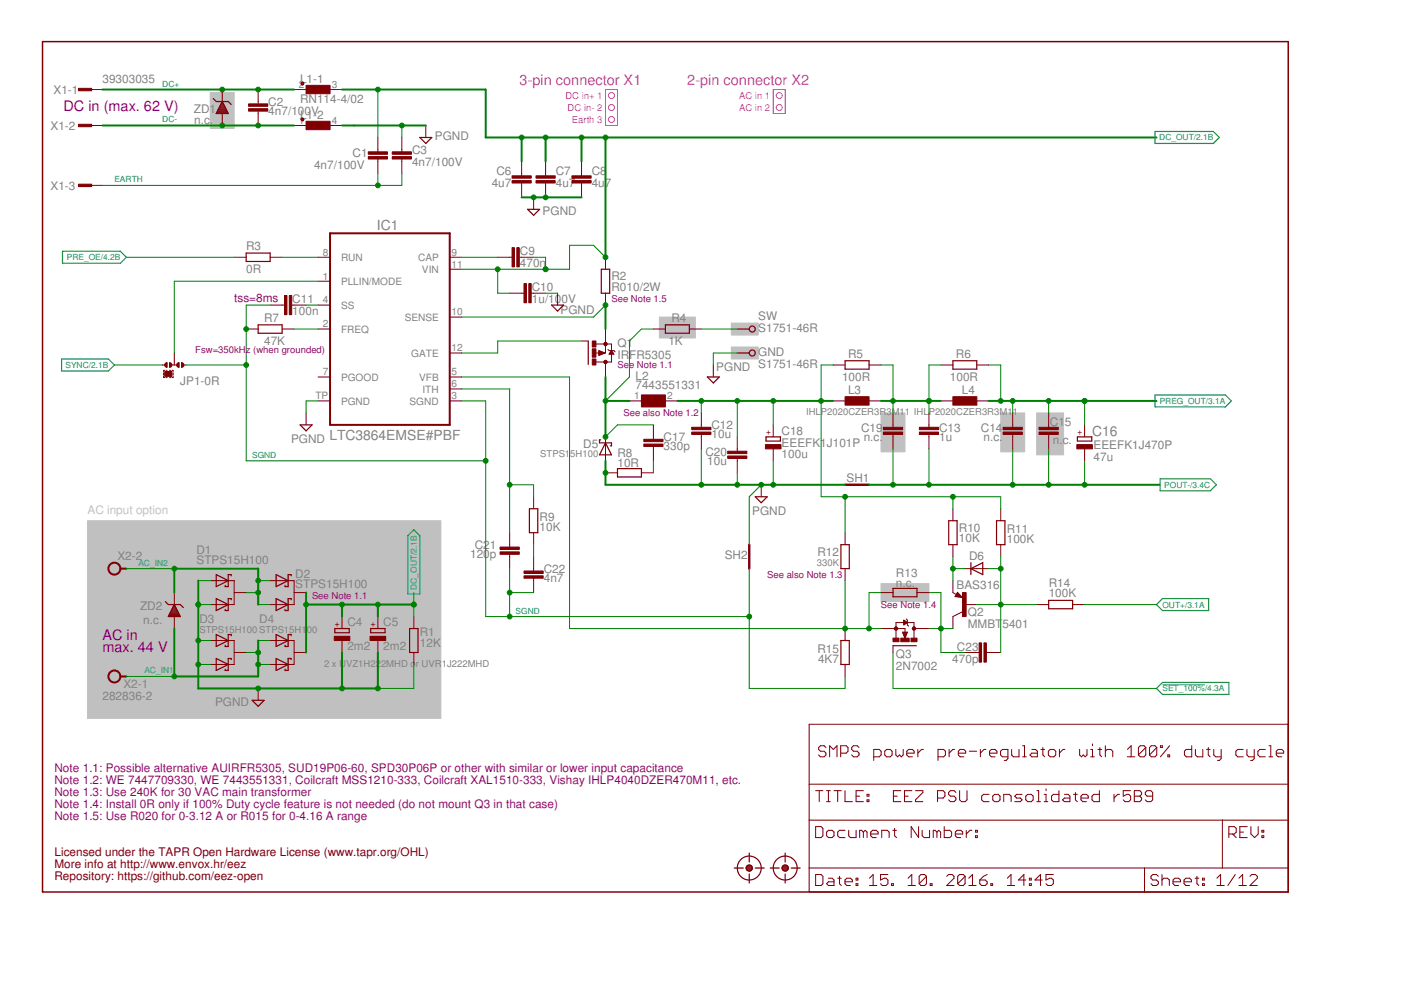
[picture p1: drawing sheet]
<svg xmlns="http://www.w3.org/2000/svg" width="297mm" height="210mm" viewBox="0 0 297 210" stroke-linecap="round" stroke-linejoin="round" font-family="sans-serif">
<g fill="#c0c0c0" stroke="#c0c0c0" stroke-width=".21">
<path d="M219.8 87.5h5.7v8.9h-5.7z"/>
<path d="M186.8 87.5h5.1v8.3h-5.1z"/>
<path d="M186.8 123.7h10.2v3.9h-10.2z"/>
<path d="M44.6 19.6h5.1v7.6h-5.1z"/>
<path d="M155 68.5h5.8v2.5h-5.8z"/>
<path d="M155 73.6h5.8v2.5h-5.8z"/>
<path d="M212.2 87.5h5.1v8.3h-5.1z"/>
<path d="M139.8 67.2h7.6v4.5h-7.6z"/>
<path d="M18.5 110.4h75v41.9h-75z"/>
</g>
<g fill="none" stroke="#800000" stroke-width=".21">
<path d="M19.2 19h2.5M47.1 19v2.5M54.7 19v3M62.4 19h2.5M70 19h2.5M19.2 26.6h2.5M19.2 39.3h2.5M47.1 24.1v2.5M54.7 23.6v3M62.4 26.6h2.5M70 26.6h2.5M80.1 29.1v3.1"/>
<path d="M80.1 33.7v3.1M85.2 29.1v3.1M85.2 33.7v3.1M90.3 26.6v2.5M110.6 34.2v3.1M110.6 38.8v3M115.7 34.2v3.1M115.7 38.8v3M123.3 34.2v3.1M123.3 38.8v3M49.7 54.5h2.5M57.3 54.5h2.5"/>
<path d="M67.4 59.6h2.6M67.4 54.5h2.6M95.4 57.1h2.5M95.4 54.5h2.5M105.5 54.5h3.1M110.1 54.5h3M113.1 41.8v2.6M128.4 54.5v2.6M34.4 77.4h.8M34.7 79v.5M34.7 79.8v.3h.2M34.9 78.5h-.2v.3"/>
<path d="M35.2 78.5h.2M35.9 78.5h.3M36.4 77.4h1.1M36.4 78.5h.3v.3M36.7 79v.5M36.7 79.8v.3h-.3M37 74.8v2.6M38.7 77.4h.8M52.2 69.8h2.5M57.3 64.7h3M59.8 69.8h2.6M61.8 64.7h3.1"/>
<path d="M67.4 69.8h2.6M67.4 64.7h2.6M67.4 79.9h2.6M95.4 74.8h2.5M95.4 67.2h2.5M95.4 79.9h2.5M108.1 62.2h3M112.6 62.2h3.1M118.2 62.2v2.5M123.3 72.3h1.4M126.4 72.9h3.2v3.9h-3.3M127 74.3l1.2 .5-1.2 .6z"/>
<path d="M127 75.3h.2M127 75.1h.5M127 75h.8M127 74.9h1.1M127 74.8h1.1M127 74.7h.8M127 74.5h.5M127 74.4h.2M128.4 62.2v2.5M128.4 69.8v5h-2.2M128.4 76.8v3.1M128.9 74.1l.2 .2h1.1l.2 .3"/>
<path d="M129.2 75h.9M129.3 74.9h.7M129.3 74.8h.6M129.4 74.7h.5M129.5 74.5h.3M129.6 74.4h.1M129.6 74.3l.6 .8h-1.1zM138.5 69.8h2.6M146.2 69.8h2.5M151.2 77.4v2.5M176.6 77.4h2.6M184.3 77.4h2.5"/>
<path d="M199.5 77.4h2.5M207.1 77.4h2.5M35.2 80.1h.2M35.9 80.1h.3M64.9 87.5v2.6M67.4 85h2.6M95.4 85h2.5M95.4 82.5h2.5M128.4 92.6v5.1M133.5 85h2.5M138.5 90.1v3M138.5 94.7v3"/>
<path d="M141.1 85h2.5M148.7 87.5v3.1M148.7 92.1v3.1M156.3 92.6v3.1M156.3 97.2v3M163.9 90.1v2.5M163.9 95.2v2.5M176.6 85h2.6M184.3 85h2.5M189.3 87.5v3.1M189.3 92.1v3.1M197 87.5v3.1"/>
<path d="M197 92.1v3.1M199.5 85h2.5M207.1 85h2.5M214.7 87.5v3.1M214.7 92.1v3.1M222.3 87.5v3.1M222.3 92.1v3.1M230 90.1v2.5M230 95.2v2.5M108.1 112.9v3.1M108.1 117.5v3.1M113.1 105.3v2.6"/>
<path d="M113.1 112.9v2.6M113.1 118v3.1M128.4 100.2h2.5M136 100.2h2.5M161.4 102.8v2.5M179.2 112.9v2.6M202 107.9v2.5M202 115.5v2.5M212.2 107.9v2.5M212.2 115.5v2.5M37 125.6v2.6M37 130.7v2.6"/>
<path d="M44.6 123.1h5.1v5.1h-5.1M44.6 135.8h5.1v5.1h-5.1M49.7 125.6h2.5M49.7 138.3h2.5M57.3 123.1h5.1v5.1h-5.1M57.3 135.8h5.1v5.1h-5.1M62.4 125.6h2.5M62.4 138.3h2.5M72.5 130.7v2.6M72.5 135.8v2.5M80.1 130.7v2.6M80.1 135.8v2.5"/>
<path d="M87.7 130.7v2.6M87.7 138.3v2.6M113.1 122.6v3M179.2 120.6v2.5M179.2 133.3v2.5M186.8 133.3h5.1v.9M186.8 125.6h2.5M189.3 136.9v1.4M191.4 134h1l-.5 1.3zM191.4 134.1h.9M191.5 134.2h.8M191.5 134.4h.7"/>
<path d="M191.5 134.5h.7M191.6 134.6h.6M191.6 131.5l.8 .5-.8 .5zM191.6 132.4h.1M191.6 132.3h.3M191.6 132.2h.5M191.6 132.1h.7M191.6 132h.7M191.6 131.8h.5M191.6 131.7h.4M191.6 131.6h.2M191.6 134.7h.5"/>
<path d="M191.7 134.9h.3M191.7 135h.3M191.8 135.1h.1M191.8 135.2h.1M192.1 131.2l.3 .3v1l.2 .3M193.8 133.3h3.2M193.8 135.3v-3.3h-3.8v3.3M194.4 125.6h2.6M202 123.1v2.5l.8 .4M203 125.6l1 1.1-1.5-.2zM204.1 129.7l-2.1 1v2.6M204.6 128.2h2.5"/>
<path d="M204.6 120.6h5M204.6 138.3h3M209.1 138.3h3.1M219.8 128.2h2.5M227.4 128.2h2.6M54.7 146v2.5M171.6 153.6h101.5v35.5h-101.5zM175.1 158.5l-.4-.4h-.8l-.3 .4v.4l.3 .4h.8l.4 .4v.4l-.4 .4h-.8l-.3-.4M178.2 159.7h1.2l.4-.4v-.8l-.4-.4h-1.2v2.4M179.2 140.9v2.5M182.1 158.5l-.4-.4h-.7l-.4 .4v.4l.4 .4h.7l.4 .4v.4l-.4 .4h-.7l-.4-.4M187.6 159.3l.4-.4h.8l.3 .4v.8l-.3 .4h-.8l-.4-.4z"/>
<path d="M189.9 158.9v1.2l.4 .4 .4-.4 .4 .4 .4-.4v-1.2M192.3 159.7h1.5v-.4l-.4-.4h-.7l-.4 .4v.8l.4 .4h.7M194.6 158.9v1.6M195.8 158.9h-.4l-.8 .8M201.2 158.9v1.6M202.4 158.9h-.4l-.8 .8M203.2 159.7h1.5v-.4l-.4-.4h-.7l-.4 .4v.8l.4 .4h.7M205.5 159.3h1.6M207.9 158.9v1.6M209 158.9h-.4l-.7 .8M209.8 159.7h1.6v-.4l-.4-.4h-.8l-.4 .4v.8l.4 .4h.8M214.5 158.9v1.2l.4 .4h1.1v-1.6"/>
<path d="M216.8 158.1h.4v2.4M218.8 158.9h.7l.4 .4v1.2h-1.1l-.4-.4 .4-.4h1.1M220.7 158.9h.8M221.1 158.5v1.6l.4 .4M222.3 159.3l.4-.4h.7l.4 .4v.8l-.4 .4h-.7l-.4-.4zM224.6 158.9v1.6M225.8 158.9h-.4l-.8 .8M228.9 158.9v1.2l.4 .4 .4-.4 .4 .4 .4-.4v-1.2M231.2 158.9h.4v1.6M231.6 157.7v.4M232.8 158.9h.8M233.2 158.5v1.6l.4 .4"/>
<path d="M234.4 159.3l.3-.4h.8l.4 .4v1.2M234.4 158.1v2.4M239 158.9l.8-.8v2.4M242.9 158.5l-.4-.4h-.7l-.4 .4v1.6M242.9 158.5v1.6l-.4 .4h-.7l-.4-.4M242.9 158.5l-1.5 1.6M245.3 158.5l-.4-.4h-.8l-.4 .4v1.6M245.3 158.5v1.6l-.4 .4h-.8l-.4-.4M245.3 158.5l-1.6 1.6M246 158.1h.4v.4h-.4zM248 158.1l-2 2.4M252.7 158.1v2.4h-1.2l-.4-.4v-.8l.4-.4h1.2"/>
<path d="M253.4 158.9v1.2l.5 .4h1.1v-1.6M255.8 158.9h.8M256.2 158.5v1.6l.4 .4M257.3 158.9v1.2l.4 .4h1.2M258.9 158.9v1.9l-.4 .4h-.4M263.6 158.9h-1.2l-.4 .4v.8l.4 .4h1.2M264.4 158.9v1.2l.4 .4h1.1M265.9 158.9v1.9l-.4 .4h-.3M268.3 158.9h-1.2l-.4 .4v.8l.4 .4h1.2M269 158.1h.4v2.4M270.6 159.7h1.6v-.4l-.4-.4h-.8l-.4 .4v.8l.4 .4h.8M171.6 173.9h101.5"/>
<path d="M171.6 166.3h101.5M172.9 175.3h1.2l.4 .3v1.6l-.4 .4h-1.2zM172.9 167.6h1.6M173.7 167.6v2.4M175.3 176.4l.3-.4h.8l.4 .4v.8l-.4 .4h-.8l-.3-.4zM175.3 167.6h.7M175.3 170h.7M175.6 167.6v2.4M175.9 160.5v-2.4l.8 .8 .8-.8v2.4M176.8 167.6h1.6M177.6 167.6v2.4M179.2 167.6v2.4h1.5"/>
<path d="M179.2 176h-1.2l-.4 .4v.8l.4 .4h1.2M179.9 176v1.2l.4 .4h1.2v-1.6M181.5 168.8h.8M183 167.6h-1.5v2.4h1.5M183 176.4l-.3-.4h-.4v1.6M183 176.4l.5-.4 .3 .4v1.2M183 176.4v1.2M183.8 169.6h.4v.4h-.4zM183.8 168.4h.4v.4h-.4zM184.6 176.8h1.6v-.4l-.4-.4h-.8l-.4 .4v.8l.4 .4h.8M185.3 160.5h1.1l.4-.4v-.8l-.4-.4h-1.1v2.3M186.9 177.6v-1.6h1.2l.4 .4v1.2"/>
<path d="M189.3 176h.8M189.4 168.8h.8M189.7 175.6v1.6l.4 .4M191 167.6h-1.6v2.4h1.6M191.8 168.8h.8M193.3 167.6h-1.5v2.4h1.5M194.1 167.6h1.6v.4l-1.6 1.6v.4h1.6M194.8 175.3v2.3l-1.6-2.3v2.3M195.5 176v1.2l.4 .4h1.2v-1.6M198.6 176.4l-.4-.4h-.3v1.6M198.6 176.4v1.2M198.6 176.4l.4-.4 .4 .4v1.2"/>
<path d="M198.8 169.2h1.2l.3-.4v-.8l-.3-.4h-1.2v2.4M198.9 160.5h1.2l.3-.4v-.8l-.3-.4h-1.2v2.3M200.2 175.3v2.3h1.2l.4-.4v-.8l-.4-.4h-1.2M202.5 176.8h1.6v-.4l-.4-.4h-.8l-.4 .4v.8l.4 .4h.8M202.7 168l-.4-.4h-.8l-.4 .4v.4l.4 .4h.8l.4 .4v.4l-.4 .4h-.8l-.4-.4M203.5 167.6v2l.4 .4h.7l.4-.4v-2M204.9 176v1.6M206.1 176h-.4l-.8 .8M206.8 177.2h.4v.4h-.4zM206.8 176h.4v.4h-.4zM209.7 168.4h-1.2l-.4 .4v.8l.4 .4h1.2M210.5 168.8l.4-.4h.7l.4 .4v.8l-.4 .4h-.7l-.4-.4z"/>
<path d="M212.8 170v-1.6h1.2l.4 .4v1.2M213.7 160.5h-1.2l-.4-.4v-.8l.4-.4h1.2v1.9l-.4 .4h-.4M216.7 168.4h-1.2l-.3 .4 .3 .4h.8l.4 .4-.4 .4h-1.1M216.8 160.5h.8M217.5 168.8l.4-.4h.8l.4 .4v.8l-.4 .4h-.8l-.4-.4zM219.8 167.6h.4v2.4M219.8 170h.8M221.4 170h.8M221.4 168.4h.4v1.6M221.8 167.3v.3M224.5 167.6v2.4h-1.2l-.4-.4v-.8l.4-.4h1.2M225.7 168.4h.8l.3 .4v1.2h-1.1l-.4-.4 .4-.4h1.1"/>
<path d="M227.6 168.4h.8M228 168v1.6l.4 .4M229.2 169.2h1.5v-.4l-.3-.4h-.8l-.4 .4v.8l.4 .4h.8M231.2 160.5h.8M233.1 167.6v2.4h-1.2l-.4-.4v-.8l.4-.4h1.2M236.2 168.4v1.6M237.4 168.4h-.4l-.8 .8M239 160.5h1.6M239.7 167.6h-1.6v1.2l.8-.4h.4l.4 .4v.8l-.4 .4h-.8l-.4-.4M240.5 167.6h1.2l.3 .4v.4l-.3 .4 .3 .4v.4l-.3 .4h-1.2zM240.5 168.8h1.2M244.4 168.8h-1.2l-.4-.4v-.4l.4-.4h.8l.4 .4v1.6l-.4 .4h-.8l-.4-.4"/>
<path d="M247.6 160.1h.4v.4h-.4zM259.2 173.9v10.1M260.5 176.8h1.2l.4-.4v-.8l-.4-.3h-1.2v2.3M261.3 176.8l.8 .8M262.9 176.4h.8M264.4 175.3h-1.5v2.3h1.5M265.2 175.3v1.5l.8 .8 .8-.8v-1.5M267.5 177.2h.4v.4h-.4zM267.5 176h.4v.4h-.4zM269 160.5h.8M171.6 184h101.5M172.9 185.4h1.2l.4 .4v1.6l-.4 .3h-1.2z"/>
<path d="M175.6 186.2h.8l.4 .4v1.1h-1.2l-.3-.3 .3-.4h1.2M177.6 186.2h.8M178 185.8v1.6l.4 .3M179.2 187h1.5v-.4l-.4-.4h-.7l-.4 .4v.8l.4 .3h.7M181.5 187.4h.4v.3h-.4zM181.5 186.2h.4v.4h-.4zM184.3 187.7h1.6M184.3 186.2l.8-.8v2.3M188.3 185.4h-1.6v1.2l.8-.4h.4l.4 .4v.8l-.4 .3h-.8l-.4-.3M189 187.4h.4v.3h-.4zM192.5 187.7h1.6M192.5 186.2l.8-.8v2.3"/>
<path d="M196.4 185.8v1.6l-.4 .3h-.7l-.4-.3M196.4 185.8l-.4-.4h-.7l-.4 .4v1.6M196.4 185.8l-1.5 1.6M197.2 187.4h.4v.3h-.4zM200.7 185.8l.4-.4h.8l.4 .4v.4l-1.6 1.5h1.6M204.6 185.8v1.6l-.4 .3h-.7l-.4-.3M204.6 185.8l-.4-.4h-.7l-.4 .4v1.6M204.6 185.8l-1.5 1.6M205.4 187.7h1.5M205.4 186.2l.8-.8v2.3M207.7 186.6h1.2l.4 .4v.4l-.4 .3h-.8l-.4-.3zM209.3 185.4l-.8 .4-.8 .8"/>
<path d="M210.1 187.4h.4v.3h-.4zM213.6 187.7h1.5M213.6 186.2l.8-.8v2.3M217.5 186.6h-1.6l1.2-1.2v2.3M218.2 187.4h.5v.3h-.5zM218.2 186.2h.5v.4h-.5zM221 186.6h-1.6l1.2-1.2v2.3M223.3 185.4h-1.5v1.2l.7-.4h.4l.4 .4v.8l-.4 .3h-.7l-.4-.3M242.7 184v5.1M245.6 185.8l-.4-.4h-.8l-.4 .4v.4l.4 .4h.8l.4 .4v.4l-.4 .3h-.8l-.4-.3M246.4 186.6l.4-.4h.7l.4 .4v1.1M246.4 185.4v2.3"/>
<path d="M248.7 187h1.6v-.4l-.4-.4h-.8l-.4 .4v.8l.4 .3h.8M251 187h1.6v-.4l-.4-.4h-.8l-.4 .4v.8l.4 .3h.8M253.4 186.2h.8M253.8 185.8v1.6l.4 .3M255 187.4h.3v.3h-.3zM255 186.2h.3v.4h-.3zM258 187.7h1.6M258 186.2l.8-.8v2.3M261.9 185.4l-1.6 2.3M262.7 187.7h1.5M262.7 186.2l.8-.8v2.3M265 185.8l.4-.4h.8l.4 .4v.4l-1.6 1.5h1.6"/>
</g>
<path d="M9 8.8h264.1v180.3h-264.1z" fill="none" stroke="#800000" stroke-width=".32"/>
<g fill="none" stroke="#800000" stroke-width=".25">
<path d="M63.9 17.6a.26 .26 0 0 0 .2 .4 .26 .26 0 0 0 .2-.4M63.9 17.6l.2-.1 .2 .1M63.9 17.8h.5M63.9 17.6h.4M45.2 20.9l.6 .6h2.6l.6 .7M46 23.8h2.3M46.1 23.6h2.1M46.2 23.4h1.8M46.3 23.2h1.6M46.4 22.9h1.4M46.5 22.7h1.2M46.6 22.5h1"/>
<path d="M46.7 22.3h.8M46.9 22h.5M47 21.8h.3M47.1 21.6h.1M47.1 21.5l1.3 2.6-2.6-.1zM63.9 25.4h.5M64 25.1h.3M64.3 25.1a.26 .26 0 0 0-.3 0 .26 .26 0 0 0-.1 .3M64.3 25.1a.26 .26 0 0 1 0 .5 .26 .26 0 0 1-.4-.2M89 29.1h2.5l-1.2 1.3zM52.2 53.7h5.1v1.7h-5.1zM111.9 44.4h2.5l-1.3 1.3z"/>
<path d="M127.5 57.1h1.8v5.1h-1.8zM54.7 68.9h5.1v1.8h-5.1zM116.9 64.7h2.6l-1.3 1.3zM124.7 72.3v5M141.1 68.9h5.1v1.8h-5.1zM150 79.9h2.5l-1.3 1.3zM156.3 69.8h2.6M156.3 74.8h2.6M179.2 76.5h5.1v1.8h-5.1zM202 76.5h5.1v1.8h-5.1zM63.6 90.1h2.6l-1.3 1.3zM127.4 93.3h-.3v.6h2.5v.6h-.2"/>
<path d="M128.4 93.9l1.2 2.5h-2.5zM130.9 99.4h5.1v1.7h-5.1zM162.4 92.6h3.1v.9h-3.1zM228.4 92.6h3.1v.9h-3.1zM112.2 107.9h1.8v5h-1.8zM160.1 105.3h2.6l-1.3 1.3zM178.3 115.5h1.8v5.1h-1.8zM201.1 110.4h1.8v5.1h-1.8zM205.8 119.3v2.5M211.3 110.4h1.8v5.1h-1.8zM35.1 127.6l.6 .6h2.5l.7 .6M35.7 130.7h2.5"/>
<path d="M35.8 130.5h2.3M35.9 130.2h2.1M36 130h1.9M36.2 129.8h1.6M36.3 129.6h1.4M36.4 129.3h1.1M36.5 129.1h.9M36.6 128.9h.7M36.7 128.7h.5M36.8 128.5h.3M36.9 128.2h.1M37 128.2l1.2 2.5h-2.5z"/>
<path d="M45.8 121.8l2.6 1.3-2.6 1.3zM45.8 126.9l2.6 1.3-2.6 1.3zM45.8 134.5l2.6 1.3-2.6 1.3zM45.8 139.6l2.6 1.3-2.6 1.3zM49 122.1v-.3h-.6v2.6h-.6v-.3M49 127.2v-.3h-.6v2.6h-.6v-.3M49 134.8v-.3h-.6v2.6h-.6v-.3M49 139.9v-.3h-.6v2.6h-.6v-.3M58.5 121.8l2.6 1.3-2.6 1.3zM58.5 126.9l2.6 1.3-2.6 1.3zM58.5 134.5l2.6 1.3-2.6 1.3zM58.5 139.6l2.6 1.3-2.6 1.3z"/>
<path d="M61.7 122.1v-.3h-.6v2.6h-.6v-.3M61.7 127.2v-.3h-.6v2.6h-.6v-.3M61.7 134.8v-.3h-.6v2.6h-.6v-.3M61.7 139.9v-.3h-.6v2.6h-.6v-.3M71 133.3h3v.9h-3zM78.6 133.3h3v.9h-3zM86.8 133.3h1.8v5h-1.8zM178.3 135.8h1.8v5.1h-1.8zM189.3 136.9h5M189.3 124.8h5.1v1.7h-5.1zM203.1 126.3h.3l-.3-.3-.3 .4 1 .1-.7-.7-.4 .6M205.8 120.6l2.6-1.3v2.5z"/>
<path d="M222.3 127.3h5.1v1.8h-5.1zM53.5 148.5h2.5l-1.3 1.3zM155.7 184h1.9M158.2 184h1.3M158.2 184.2h1.2M158.3 183.8h1.1M158.4 184.5h.9M158.4 183.6h.9M158.9 180.9v1.9M158.9 185.3v1.9M160.1 184h1.9M163.3 184h1.9"/>
<path d="M165.8 184h1.3M165.9 184.2h1.2M165.9 183.8h1.1M166 184.5h.9M166.1 183.6h.8M166.5 180.9v1.9M166.5 185.3v1.9M167.7 184h2"/>
<circle cx="159.5" cy="69.8" r=".64"/>
<circle cx="159.5" cy="74.8" r=".64"/>
<circle cx="158.9" cy="184" r=".64"/>
<circle cx="158.9" cy="184" r="2.54"/>
<circle cx="166.5" cy="184" r=".64"/>
<circle cx="166.5" cy="184" r="2.54"/>
</g>
<g fill="#800000" stroke="#800000" stroke-width=".21">
<path d="M113.6 38.3h4.1v.5h-4.1z"/>
<path d="M113.6 37.3h4.1v.5h-4.1z"/>
<path d="M146.7 91.6h4v.5h-4z"/>
<path d="M146.7 90.6h4v.5h-4z"/>
<path d="M136.5 94.1h4.1v.6h-4.1z"/>
<path d="M136.5 93.1h4.1v.5h-4.1z"/>
<path d="M204.1 125.6h.7v5.1h-.7z"/>
<path d="M154.3 96.7h4v.5h-4z"/>
<path d="M154.3 95.7h4v.5h-4z"/>
<path d="M108.6 38.3h4v.5h-4z"/>
<path d="M108.6 37.3h4v.5h-4z"/>
<path d="M111.1 122.1h4.1v.5h-4.1z"/>
<path d="M111.1 121.1h4.1v.5h-4.1z"/>
<path d="M106 117h4.1v.5h-4.1z"/>
<path d="M106 116h4.1v.5h-4.1z"/>
<path d="M112.1 60.1h.5v4.1h-.5z"/>
<path d="M111.1 60.1h.5v4.1h-.5z"/>
<path d="M202 84.1h5.1v1.8h-5.1z"/>
<path d="M179.2 84.1h5.1v1.8h-5.1z"/>
<path d="M125.6 76.1h.7v1.3h-.7z"/>
<path d="M125.6 72.3h.7v1.3h-.7z"/>
<path d="M125.6 74h.7v1.7h-.7z"/>
<path d="M109.6 52.5h.5v4.1h-.5z"/>
<path d="M108.6 52.5h.5v4.1h-.5z"/>
<path d="M61.3 62.7h.5v4h-.5z"/>
<path d="M60.3 62.7h.5v4h-.5z"/>
<path d="M189.3 135.3h1.3v.8h-1.3z"/>
<path d="M193.1 135.3h1.3v.8h-1.3z"/>
<path d="M191 135.3h1.8v.8h-1.8z"/>
<path d="M187.3 90.6h4.1v.5h-4.1z"/>
<path d="M187.3 91.6h4.1v.5h-4.1z"/>
<path d="M220.3 91.6h4.1v.5h-4.1z"/>
<path d="M220.3 90.6h4.1v.5h-4.1z"/>
<path d="M70.9 134.9h3.3v.9h-3.3z"/>
<path d="M34.9 78.8h1.5v1h-1.5z"/>
<path d="M78.5 134.9h3.3v.9h-3.3z"/>
<path d="M228.3 94.3h3.3v.9h-3.3z"/>
<path d="M208.6 136.3h.5v4.1h-.5z"/>
<path d="M207.6 136.3h.5v4.1h-.5z"/>
<path d="M121.3 38.3h4v.5h-4z"/>
<path d="M121.3 37.3h4v.5h-4z"/>
<path d="M78.1 32.2h4v.5h-4z"/>
<path d="M78.1 33.2h4v.5h-4z"/>
<path d="M83.2 33.2h4v.5h-4z"/>
<path d="M83.2 32.2h4v.5h-4z"/>
<path d="M52.7 22h4.1v.5h-4.1z"/>
<path d="M52.7 23.1h4.1v.5h-4.1z"/>
<path d="M136 83.7h5.1v2.6h-5.1z"/>
<path d="M162.3 94.3h3.3v.9h-3.3z"/>
<path d="M64.9 25.7h5.1v1.8h-5.1z"/>
<path d="M64.9 18.1h5.1v1.8h-5.1z"/>
<path d="M16.6 18.7h2.8v.5h-2.8z"/>
<path d="M16.6 26.4h2.8v.5h-2.8z"/>
<path d="M16.6 39.1h2.8v.5h-2.8z"/>
<path d="M194.9 91.6h4.1v.5h-4.1z"/>
<path d="M194.9 90.6h4.1v.5h-4.1z"/>
<path d="M212.7 91.6h4v.5h-4z"/>
<path d="M212.7 90.6h4v.5h-4z"/>
</g>
<path d="M158.9 115.5v5.1M179.2 102.8h5.1" fill="none" stroke="#800000" stroke-width=".51"/>
<g fill="#800000" stroke="#800000" stroke-width=".21">
<path d="M38.5 76.9a.51 .51 0 0 1 .5 .5 .51 .51 0 0 1-.5 .5z" fill-rule="evenodd"/>
<path d="M35.9 76.9a.51 .51 0 0 1 .5 .5 .51 .51 0 0 1-.5 .5z" fill-rule="evenodd"/>
<path d="M37.6 77.1l.4-.2v1l-.5-.3z" fill-rule="evenodd"/>
<path d="M35 77.1l.4-.2v1l-.5-.3z" fill-rule="evenodd"/>
<circle cx="128.4" cy="72.9" r=".36"/>
<circle cx="128.4" cy="76.8" r=".36"/>
<circle cx="193.8" cy="133.3" r=".36"/>
<circle cx="190" cy="133.3" r=".36"/>
</g>
<g fill="none" stroke="#800000" stroke-width=".42">
<path d="M70 49.5h25.4v40.6h-25.4zM25.5 120.6h1.3M25.5 143.4h1.3"/>
<circle cx="24.3" cy="120.6" r="1.27"/>
<circle cx="24.3" cy="143.4" r="1.27"/>
</g>
<g fill="none" stroke="#008000" stroke-width=".21">
<path d="M80.1 19v10.1M80.1 36.8v2.5M85.2 26.6v2.5M85.2 36.8v2.5h-63.5M26.8 54.5h22.9M59.8 54.5h7.6M67.4 59.6h-30.4v15.2M97.9 54.5h7.6M105.5 57.1v5.1h2.6M113.1 54.5h2.6v2.6M128.4 54.5l-2.6-2.5h-5v5.1h-22.9M24.3 77.4h10.1"/>
<path d="M39.5 77.4h12.7M57.3 64.7h-5.1v33h50.8M62.4 69.8h5M64.9 64.7h2.5M97.9 79.9h22.9v53.4h66M115.7 62.2h2.5M123.3 72.3h-17.8v2.5h-7.6M128.4 64.7l-2.6 2.5h-27.9M138.5 69.8h-2.5l-2.5 2.5v7.6l-5.1 5.1M148.7 69.8h7.6M156.3 74.8h-5.1v2.6M176.6 77.4h-2.5v27.9h38.1v2.6"/>
<path d="M186.8 77.4h2.5v10.1M199.5 77.4h-2.5v10.1M209.6 77.4h2.6v7.6M67.4 85h-2.5v2.5M97.9 85h5.1v45.7h55.9M97.9 82.5h10.2v30.4M138.5 97.7v2.5M138.5 90.1h-7.6l-2.5 2.5M148.7 85v2.5M148.7 95.2v7.6M156.3 85v7.6M163.9 85v5.1"/>
<path d="M163.9 97.7v5.1M189.3 95.2v7.6M197 95.2v7.6M214.7 85v2.5M214.7 95.2v7.6M222.3 85v2.5M222.3 95.2v7.6M230 85v5.1M230 97.7v5.1M108.1 102.8h5v2.5M113.1 115.5v2.5M156.3 100.2v2.6"/>
<path d="M161.4 102.8l-2.5 2.5v10.2M179.2 105.3v7.6M202 105.3v2.6M202 118v5.1M212.2 118v20.3M26.8 120.6h10.2M42 123.1h2.6M42 128.2h2.6M42 135.8h2.6M52.2 125.6h2.5M52.2 138.3h2.5M54.7 123.1h2.6"/>
<path d="M54.7 128.2h2.6M54.7 135.8h2.6M87.7 125.6v5.1M108.1 125.6h5M108.1 120.6v10.1M158.9 120.6v25.4h20.3v-2.6M179.2 123.1v10.2M186.8 125.6h-2.5v7.7M189.3 138.3v7.7h55.9M197 133.3h5M197 125.6h2.5v12.7h5.1M202 120.6h2.6"/>
<path d="M207.1 128.2h12.7M209.6 120.6h2.6M230 128.2h15.2M26.8 143.4h10.2M42 140.9h2.6M54.7 140.9h2.6M87.7 140.9v5.1h-7.6"/>
</g>
<g fill="#008000" stroke="#008000" stroke-width=".21">
<circle cx="161.4" cy="102.8" r=".51"/>
<circle cx="156.3" cy="102.8" r=".51"/>
<circle cx="148.7" cy="102.8" r=".51"/>
<circle cx="128.4" cy="100.2" r=".51"/>
<circle cx="163.9" cy="102.8" r=".51"/>
<circle cx="113.1" cy="41.8" r=".51"/>
<circle cx="115.7" cy="41.8" r=".51"/>
<circle cx="85.2" cy="26.6" r=".51"/>
<circle cx="54.7" cy="146" r=".51"/>
<circle cx="72.5" cy="146" r=".51"/>
<circle cx="42" cy="128.2" r=".51"/>
<circle cx="42" cy="135.8" r=".51"/>
<circle cx="42" cy="140.9" r=".51"/>
<circle cx="80.1" cy="146" r=".51"/>
<circle cx="110.6" cy="29.1" r=".51"/>
<circle cx="115.7" cy="29.1" r=".51"/>
<circle cx="128.4" cy="54.5" r=".51"/>
<circle cx="115.7" cy="57.1" r=".51"/>
<circle cx="128.4" cy="29.1" r=".51"/>
<circle cx="123.3" cy="29.1" r=".51"/>
<circle cx="80.1" cy="19" r=".51"/>
<circle cx="105.5" cy="57.1" r=".51"/>
<circle cx="87.7" cy="128.2" r=".51"/>
<circle cx="80.1" cy="128.2" r=".51"/>
<circle cx="72.5" cy="128.2" r=".51"/>
<circle cx="64.9" cy="128.2" r=".51"/>
<circle cx="179.2" cy="133.3" r=".51"/>
<circle cx="184.3" cy="133.3" r=".51"/>
<circle cx="212.2" cy="128.2" r=".51"/>
<circle cx="212.2" cy="120.6" r=".51"/>
<circle cx="202" cy="120.6" r=".51"/>
<circle cx="202" cy="105.3" r=".51"/>
<circle cx="156.3" cy="85" r=".51"/>
<circle cx="148.7" cy="85" r=".51"/>
<circle cx="179.2" cy="105.3" r=".51"/>
<circle cx="174.1" cy="85" r=".51"/>
<circle cx="163.9" cy="85" r=".51"/>
<circle cx="108.1" cy="102.8" r=".51"/>
<circle cx="128.4" cy="85" r=".51"/>
<circle cx="128.4" cy="92.6" r=".51"/>
<circle cx="108.1" cy="125.6" r=".51"/>
<circle cx="158.9" cy="130.7" r=".51"/>
<circle cx="108.1" cy="130.7" r=".51"/>
<circle cx="52.2" cy="69.8" r=".51"/>
<circle cx="52.2" cy="77.4" r=".51"/>
<circle cx="103" cy="97.7" r=".51"/>
<circle cx="128.4" cy="64.7" r=".51"/>
<circle cx="199.5" cy="133.3" r=".51"/>
<circle cx="197" cy="85" r=".51"/>
<circle cx="189.3" cy="85" r=".51"/>
<circle cx="54.7" cy="125.6" r=".51"/>
<circle cx="54.7" cy="123.1" r=".51"/>
<circle cx="37" cy="120.6" r=".51"/>
<circle cx="54.7" cy="138.3" r=".51"/>
<circle cx="54.7" cy="140.9" r=".51"/>
<circle cx="37" cy="143.4" r=".51"/>
<circle cx="222.3" cy="102.8" r=".51"/>
<circle cx="197" cy="102.8" r=".51"/>
<circle cx="214.7" cy="102.8" r=".51"/>
<circle cx="230" cy="102.8" r=".51"/>
<circle cx="189.3" cy="102.8" r=".51"/>
<circle cx="54.7" cy="26.6" r=".51"/>
<circle cx="47.1" cy="26.6" r=".51"/>
<circle cx="47.1" cy="19" r=".51"/>
<circle cx="54.7" cy="19" r=".51"/>
<circle cx="80.1" cy="39.3" r=".51"/>
<circle cx="230" cy="85" r=".51"/>
<circle cx="212.2" cy="85" r=".51"/>
<circle cx="214.7" cy="85" r=".51"/>
<circle cx="222.3" cy="85" r=".51"/>
</g>
<g fill="none" stroke="#008000" stroke-width=".42">
<path d="M21.7 19h40.7M72.5 19h30.5v10.1h142.2M21.7 26.6h40.7M72.5 26.6h17.8M110.6 29.1v5.1M115.7 29.1v5.1M123.3 29.1v5.1M128.4 29.1v25.4M110.6 41.8h12.7M128.4 64.7v5.1M128.4 79.9v12.7M128.4 97.7v5.1h50.8"/>
<path d="M128.4 85h5.1M143.6 85h33M186.8 85h12.7M209.6 85h35.6M184.3 102.8h61.5M37 125.6v-5h17.7v7.6M37 133.3v10.1h17.7v-7.6M42 123.1v22.9h38.1v-7.7M64.9 128.2h22.8M64.9 125.6v12.7M72.5 128.2v2.5M72.5 138.3v7.7"/>
<path d="M80.1 128.2v2.5"/>
</g>
<g fill="none" stroke="#f0f" stroke-width=".21">
<path d="M128.4 19h2.5v7.6h-2.5zM163.9 19h2.6v5.1h-2.6z"/>
<circle cx="129.6" cy="22.8" r=".64"/>
<circle cx="129.6" cy="25.3" r=".64"/>
<circle cx="129.6" cy="20.3" r=".64"/>
<circle cx="165.2" cy="22.8" r=".64"/>
<circle cx="165.2" cy="20.3" r=".64"/>
</g>
<path d="M244.9 27.9h12.4l1.2 1.2-1.2 1.3h-12.4zM13.3 53.3h12.2l1.3 1.2-1.3 1.3h-12.2zM13.1 76.1h9.9l1.3 1.3-1.3 1.3h-9.9zM244.9 83.7h14.9l1.3 1.3-1.3 1.3h-14.9zM87.7 112.3l1.3 1.3v12.3h-2.5v-12.3zM246 101.5h10.6l1.3 1.3-1.3 1.3h-10.6zM245.2 128.2l1.3-1.3h9.8v2.6h-9.8zM245.2 146l1.3-1.3h14v2.5h-14z" fill="none" stroke="#008080" stroke-width=".25"/>
<path d="M246.5 145.2h9" fill="none" stroke="#008080" stroke-width=".21"/>
<g font-size="3.1" fill="#f0f">
<text x="110.2" y="18">3-pin connector X1</text>
<text x="145.7" y="18">2-pin connector X2</text>
</g>
<g font-size="3.1" fill="#800080">
<text x="13.5" y="23.4">DC in (max. 62 V)</text>
<text x="21.7" y="135.8">AC in</text>
<text x="21.7" y="138.3">max. 44 V</text>
</g>
<g font-size="2.9" fill="#808080">
<text x="79.9" y="48.8">IC1</text>
<text x="69.8" y="93.2">LTC3864EMSE#PBF</text>
<text x="231.6" y="92.4">C16</text>
</g>
<g font-size="2.5" fill="#808080">
<text x="21.7" y="17.6">39303035</text>
<text x="63.6" y="17.6">L1-1</text>
<text x="11.3" y="19.9">X1-1</text>
<text x="41.1" y="23.9">ZD1</text>
<text x="56.9" y="22.4">C2</text>
<text x="63.6" y="21.9">RN114-4/02</text>
<text x="10.7" y="27.5">X1-2</text>
<text x="41.2" y="26.2">n.c.</text>
<text x="56.9" y="24.3">4n7/100V</text>
<text x="63.6" y="25.2">L1-2</text>
<text x="92.2" y="29.8">PGND</text>
<text x="66.6" y="35.7">4n7/100V</text>
<text x="74.8" y="33.2">C1</text>
<text x="87.4" y="35.1">4n7/100V</text>
<text x="87.4" y="32.6">C3</text>
<text x="10.7" y="40.2">X1-3</text>
<text x="104.3" y="39.6">4u7</text>
<text x="105.2" y="37">C6</text>
<text x="117.8" y="39.6">4u7</text>
<text x="117.8" y="37">C7</text>
<text x="125.5" y="39.6">4u7</text>
<text x="125.5" y="37">C8</text>
<text x="115" y="45.7">PGND</text>
<text x="52.2" y="53">R3</text>
<text x="52.2" y="57.8">0R</text>
<text x="110.2" y="56.7">470n</text>
<text x="110.2" y="54.2">C9</text>
<text x="129.6" y="59.4">R2</text>
<text x="62" y="64.3">C11</text>
<text x="112.8" y="64.3">1u/100V</text>
<text x="112.8" y="61.8">C10</text>
<text x="129.6" y="61.6">R010/2W</text>
<text x="56" y="68.3">R7</text>
<text x="62" y="66.9">100n</text>
<text x="118.9" y="66.6">PGND</text>
<text x="142.3" y="68.3">R4</text>
<text x="160.8" y="70.4">S1751-46R</text>
<text x="160.8" y="67.9">SW</text>
<text x="56" y="73.1">47K</text>
<text x="130.9" y="76.1">IRFR5305</text>
<text x="130.9" y="73.6">Q1</text>
<text x="141.7" y="73.1">1K</text>
<text x="160.8" y="75.5">GND</text>
<text x="179.8" y="75.9">R5</text>
<text x="202.7" y="75.9">R6</text>
<text x="38.2" y="81.7">JP1-0R</text>
<text x="134.7" y="82.5">7443551331</text>
<text x="134.7" y="80.6">L2</text>
<text x="151.9" y="78.7">PGND</text>
<text x="160.8" y="78">S1751-46R</text>
<text x="178.5" y="80.7">100R</text>
<text x="179.8" y="83.6">L3</text>
<text x="201.4" y="80.7">100R</text>
<text x="203.9" y="83.6">L4</text>
<text x="61.7" y="93.9">PGND</text>
<text x="123.7" y="95">D5</text>
<text x="140.7" y="95.4">330p</text>
<text x="140.7" y="93.5">C17</text>
<text x="150.9" y="92.9">10u</text>
<text x="150.9" y="91">C12</text>
<text x="165.7" y="94.7">EEEFK1J101P</text>
<text x="165.7" y="92.1">C18</text>
<text x="182.6" y="91.6">C19</text>
<text x="183.1" y="93.5">n.c.</text>
<text x="199.1" y="93.5">1u</text>
<text x="199.1" y="91.6">C13</text>
<text x="208" y="91.6">C14</text>
<text x="208.5" y="93.5">n.c.</text>
<text x="222.6" y="90.3">C1</text>
<text x="223.2" y="94.2">n.c.</text>
<text x="225.8" y="90.3">5</text>
<text x="231.8" y="95.2">EEEFK1J470P</text>
<text x="130.9" y="99.1">10R</text>
<text x="130.9" y="96.8">R8</text>
<text x="149.6" y="96.7">C20</text>
<text x="150" y="98.6">10u</text>
<text x="165.7" y="97.1">100u</text>
<text x="231.9" y="97.7">47u</text>
<text x="179.5" y="102.2">SH1</text>
<text x="114.4" y="112.7">10K</text>
<text x="114.4" y="110.5">R9</text>
<text x="159.5" y="109.1">PGND</text>
<text x="203.3" y="112.7">R10</text>
<text x="213.5" y="113">R11</text>
<text x="24.9" y="118.7">X2-2</text>
<text x="41.7" y="119.5">STPS15H100</text>
<text x="41.7" y="117.4">D1</text>
<text x="99.7" y="118.3">120p</text>
<text x="100.7" y="116.4">C21</text>
<text x="153.7" y="118.5">SH2</text>
<text x="173.3" y="117.8">R12</text>
<text x="203.3" y="115">10K</text>
<text x="205.5" y="118.8">D6</text>
<text x="213.5" y="115.2">100K</text>
<text x="62.6" y="124.6">STPS15H100</text>
<text x="62.6" y="122.5">D2</text>
<text x="115.3" y="123.4">4n7</text>
<text x="115.3" y="121.5">C22</text>
<text x="190" y="124.5">n.c.</text>
<text x="190" y="122.2">R13</text>
<text x="202.8" y="124.8">BAS316</text>
<text x="222.3" y="124.5">R14</text>
<text x="29.7" y="129.3">ZD2</text>
<text x="42.3" y="132">D3</text>
<text x="55" y="132">D4</text>
<text x="205.2" y="130.6">Q2</text>
<text x="222.3" y="126.7">100K</text>
<text x="30.4" y="132.2">n.c.</text>
<text x="73.6" y="137.9">2m2</text>
<text x="73.6" y="132.8">C4</text>
<text x="81.3" y="137.9">2m2</text>
<text x="81.3" y="132.8">C5</text>
<text x="89" y="137.2">12K</text>
<text x="89" y="134.9">R1</text>
<text x="202.9" y="138">C23</text>
<text x="205.2" y="133.1">MMBT</text>
<text x="212.5" y="133.1">5401</text>
<text x="173.3" y="138.4">R15</text>
<text x="173.4" y="140.6">4K7</text>
<text x="190" y="142">2N7002</text>
<text x="190" y="139.5">Q3</text>
<text x="201.9" y="140.5">470p</text>
<text x="21.7" y="148.5">282836-2</text>
<text x="26.2" y="146">X2-1</text>
<text x="45.6" y="149.6">PGND</text>
</g>
<g font-size="2.5" fill="#800080">
<text x="49.7" y="64.1">tss=8ms</text>
<text x="11.6" y="163.7">Note 1.1: Possible alternative AUIRFR5305, SUD19P06-60, SPD30P06P or other with similar or lower input capacitance</text>
<text x="11.6" y="166.3">Note 1.2: WE 7447709330, WE 7443551331, Coilcraft MSS1210-333, Coilcraft XAL1510-333, Vishay IHLP4040DZER470M11, etc.</text>
<text x="11.6" y="168.8">Note 1.3: Use 240K for 30 VAC main transformer</text>
<text x="11.6" y="171.3">Note 1.4: Install 0R only if 100% Duty cycle feature is not needed (do not mount Q3 in that case)</text>
<text x="11.6" y="173.9">Note 1.5: Use R020 for 0-3.12 A or R015 for 0-4.16 A range</text>
</g>
<g font-size="2.5" fill="#c0c0c0">
<text x="18.5" y="109">AC input option</text>
<text x="21.7" y="147.7">AC input option</text>
</g>
<g font-size="2.5" fill="#800000">
<text x="11.6" y="181.5">Licensed under the TAPR Open Hardware License (www.tapr.org/OHL)</text>
<text x="11.6" y="184">More info at http://www.envox.hr/eez</text>
<text x="11.6" y="186.6">Repository: https://github.com/eez-open</text>
</g>
<g font-size="2.1" fill="#808080">
<text x="63.3" y="18.6">2</text>
<text x="70.3" y="18.6">3</text>
<text x="63.3" y="26.2">1</text>
<text x="70.3" y="26.2">4</text>
<text x="68.4" y="59.3">1</text>
<text x="68.4" y="54.2">8</text>
<text x="72.3" y="55.3">RUN</text>
<text x="88.6" y="55.3">CAP</text>
<text x="89.5" y="57.8">VIN</text>
<text x="95.7" y="56.7">11</text>
<text x="95.7" y="54.2">9</text>
<text x="68.4" y="64.3">4</text>
<text x="72.3" y="60.4">PLLIN/MODE</text>
<text x="72.3" y="65.5">SS</text>
<text x="68.4" y="69.4">2</text>
<text x="72.3" y="70.5">FREQ</text>
<text x="85.8" y="68">SENSE</text>
<text x="95.7" y="66.9">10</text>
<text x="87.2" y="75.6">GATE</text>
<text x="95.7" y="74.5">12</text>
<text x="68.4" y="79.6">7</text>
<text x="72.3" y="80.7">PGOOD</text>
<text x="88.9" y="80.7">VFB</text>
<text x="89.6" y="83.2">ITH</text>
<text x="95.7" y="79.6">5</text>
<text x="95.7" y="82.1">6</text>
<text x="66.9" y="84.7">TP</text>
<text x="72.3" y="85.8">PGND</text>
<text x="86.8" y="85.8">SGND</text>
<text x="95.7" y="84.7">3</text>
<text x="134.5" y="84.7">1</text>
<text x="141.4" y="84.7">2</text>
</g>
<g font-size="2" fill="#f0f">
<text x="119.9" y="21">DC in+ 1</text>
<text x="120.4" y="23.6">DC in- 2</text>
<text x="156.7" y="23.6">AC in 2</text>
<text x="156.7" y="21">AC in 1</text>
<text x="121.3" y="26.1">Earth 3</text>
</g>
<g font-size="2" fill="#800080">
<text x="129.6" y="64.1">See Note 1.5</text>
<text x="41.4" y="74.9">Fsw=350kHz (when grounded)</text>
<text x="130.9" y="78">See Note 1.1</text>
<text x="132.2" y="88.2">See also Note 1.2</text>
<text x="162.7" y="122.5">See also Note 1.3</text>
<text x="66.2" y="126.9">See Note 1.1</text>
<text x="186.8" y="128.8">See Note 1.4</text>
</g>
<g font-size="2" fill="#808080">
<text x="170.9" y="87.9">IHLP2020CZER3R3M11 IHLP2020CZER3R3M11</text>
<text x="114.6" y="97">STPS1</text>
<text x="120.9" y="97">5H100</text>
<text x="173.2" y="120.1">330K</text>
<text x="42.3" y="134.1">STPS15H100 STPS15H1</text>
<text x="65" y="134.1">00</text>
<text x="68.7" y="141.5">2 x UVZ1H222MHD o</text>
<text x="88.2" y="141.5">r UVR</text>
<text x="93.7" y="141.5">1J222MHD</text>
</g>
<g font-size="1.8" fill="#008080">
<text x="34.4" y="18.4">DC+</text>
<text x="34.4" y="26">DC-</text>
<text x="245.8" y="29.8">DC_OUT/2.1B</text>
<text x="24.3" y="38.7">EARTH</text>
<text x="14.2" y="55.2">PRE_OE/4.2B</text>
<text x="13.9" y="78">SYNC/2.1B</text>
<text x="245.9" y="85.6">PREG_OUT/3.1A</text>
<text x="53.5" y="97.1">SGND</text>
<text x="246.8" y="103.4">POUT-/3.4C</text>
<text x="29.3" y="119.9">AC_IN2</text>
<text x="88.4" y="125.1" transform="rotate(-90 88.4 125.1)">DC_OUT/2.1B</text>
<text x="109.3" y="130.1">SGND</text>
<text x="246.5" y="128.8">OUT+/3.1A</text>
<text x="30.6" y="142.8">AC_IN1</text>
<text x="246.5" y="146.6">SET_100%/4.3A</text>
</g>
<g font-size="1.8" fill="#800000">
<text x="163.3" y="92.2" transform="rotate(-90 163.3 92.2)">+</text>
<text x="229.4" y="92.2" transform="rotate(-90 229.4 92.2)">+</text>
<text x="71.9" y="132.9" transform="rotate(-90 71.9 132.9)">+</text>
<text x="79.5" y="132.9" transform="rotate(-90 79.5 132.9)">+</text>
</g>
</svg>
